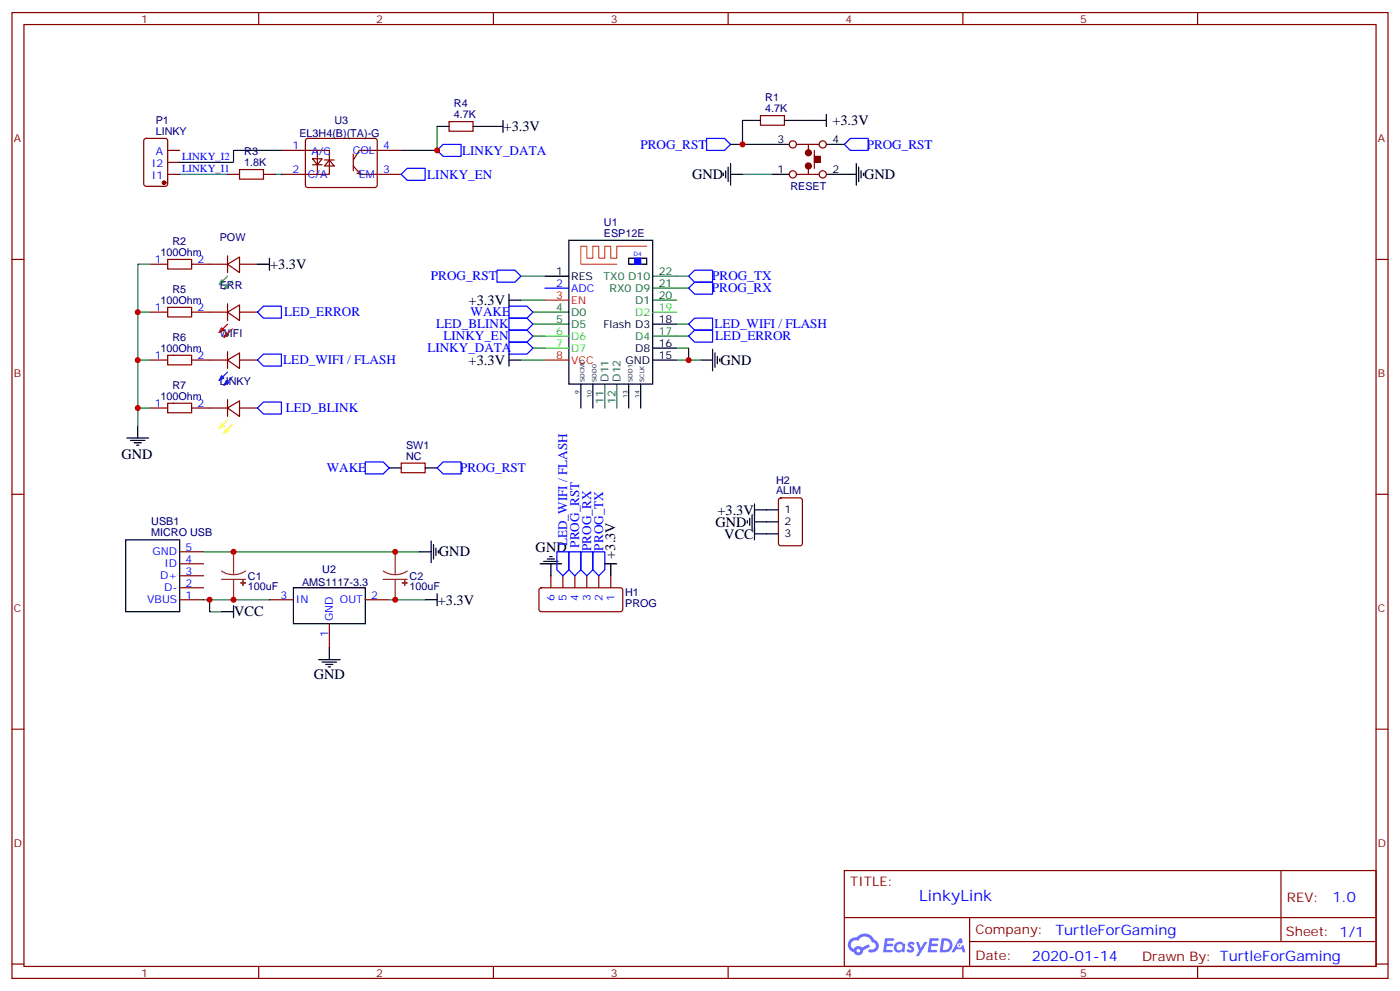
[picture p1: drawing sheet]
<svg xmlns="http://www.w3.org/2000/svg" width="412mm" height="292mm" viewBox="0 0 412 292" stroke-linecap="round" stroke-linejoin="round" font-family="sans-serif">
<g fill="none" stroke="#870000" stroke-width=".35">
<path d="M3.5 3.7h405.4v284.3h-405.4zM7.1 7.2h398.2v277.3h-398.2zM76.2 3.7v3.5M145.3 3.7v3.5M214.5 3.7v3.5M283.6 3.7v3.5M352.8 3.7v3.5M3.5 76.4h3.6M405.3 76.4h3.6M3.5 145.5h3.6M405.3 145.5h3.6M3.5 214.7h3.6"/>
<path d="M405.3 214.7h3.6M248.7 256.3h156.6v28.2h-156.6zM377.3 256.3v20.9M248.7 270.1h156.5M285.6 277.2h119.6M285.6 270.1v14.2M3.5 283.8h3.6M76.2 284.5v3.5M145.3 284.5v3.5M214.5 284.5v3.5M283.6 284.5v3.5M352.8 284.5v3.5"/>
<path d="M405.3 283.8h3.6"/>
</g>
<g fill="#5487ff">
<path d="M267.7 277.5a1.22 1.22 0 0 1 1.7 .2l-.4 .6a.47 .47 0 0 0-.3-.4 .47 .47 0 0 0-.5 .2l.1 .2a1.14 1.14 0 0 1 .8 1.8 1.14 1.14 0 0 1-1.9 0l-.2-.2 .5-.6 .7 .5a.29 .29 0 0 0 .3-.3 .29 .29 0 0 0-.2-.3 1.04 1.04 0 0 1-.6-1.7z"/>
<path d="M260.7 276.2h2.4l.3 .2-.2 .5-1.8 .1-.1 .8h1.5l.3 .4-.3 .4h-1.6l-.2 1.1h1.7l.2 .3-.2 .3-2.6 .1z"/>
<path d="M273.8 276.2h2.4l.3 .2-.1 .5-1.8 .1-.2 .8h1.6l.3 .4-.4 .4-1.6-.1-.1 1.1 1.7 .1 .2 .3-.2 .3-2.6 .1z"/>
<path d="M282.6 276.2h.7l.3 1.3-.6 .3a.69 .69 0 0 0-1 .3 .69 .69 0 0 0 .4 .9 .69 .69 0 0 0 .9-.6l.5-.2 .6 2.2h-.8l-.2-.9h-1.8l-.5 .9h-.8z"/>
<path d="M269.8 277.3h.8l.6 1.8 1.1-1.8h.9l-2.6 4.2h-.8l.9-1.5z"/>
<path d="M277.4 276.2l-.6 4.2h1.3a2.11 2.11 0 0 0 2.5-2.1 2.11 2.11 0 0 0-2.5-2.1zM278.1 277a1.39 1.39 0 0 1 1.7 1.4 1.39 1.39 0 0 1-1.8 1.2h-.3z"/>
<path d="M263.7 277.8a1.54 1.54 0 0 0-.1 2.2 1.54 1.54 0 0 0 2.2 .1l.6 .3 .3-2.3-.2-.3h-.4a1.49 1.49 0 0 0-2.4 0zM264 278.8a.94 .94 0 0 1 1.8 0 .94 .94 0 0 1-1.8 0z"/>
<path d="M250.4 276.6a2.18 2.18 0 0 0 1.1 3.7 1.44 1.44 0 0 0 1.6 .9 1.44 1.44 0 0 0 1.2-1.4l2-1.1-.5-.7-1.9 1a1.47 1.47 0 0 0-2.4 .4 1.39 1.39 0 0 1-.7-1.9 1.39 1.39 0 0 1 2-.5 2.12 2.12 0 0 1 2.2-1.3 2.12 2.12 0 0 1 1.9 1.7 1.14 1.14 0 0 1 1.1 1.4 1.14 1.14 0 0 1-1.7 .7 .43 .43 0 0 0-.5 .4 .43 .43 0 0 0 .4 .5 1.98 1.98 0 0 0 2.5-1.2 1.98 1.98 0 0 0-1.2-2.6 3.1 3.1 0 0 0-5.3-.6l-.9 .1zM252.3 279.9a.55 .55 0 0 1 1.1 0 .55 .55 0 0 1-1.1 0z"/>
<circle cx="282.6" cy="278.3" r=".26"/>
</g>
<path d="M70.6 49.9h7v2.8h-7z" fill="none" stroke="#a10000" stroke-width=".35"/>
<g fill="none" stroke="#870000" stroke-width=".35">
<path d="M132.3 35.8h7v2.8h-7zM224 34h7.1v2.9h-7.1zM42.6 41l.4-.3h5.7l.6 .5 .1 13-.5 .6-5.9 .1-.6-.5-.1-12.9zM49.4 51.3h3.5M49.4 44.3h3.5M49.4 47.8h3.5M67 51.3h3.6M77.6 51.3h3.5M82.9 44.3h10.6v7h-10.6M90.2 41l.5-.3 20 .1 .4 .7v13.3l-.7 .4-20-.1-.4-.6v-13zM92.1 46.7h2.8l-1.4 1.8zM92.1 48.5h2.8"/>
<path d="M93.5 44.3h3.5v7h-3.5M95.6 47.1h2.8M97 47.1l1.4 1.8h-2.8zM104.1 48.9l2.1 2.4-.4-1M104.1 45.3v5M105.1 51l1.1 .3h12M118.2 44.3h-12.4l-1.7 2.8M234.6 51.3h6.7M234.6 42.5h6.7M238.1 42.5v1.8M238.1 49.4v1.8M239.9 44.3v5.3"/>
<path d="M44.1 77.8h5.3M49.4 76.4h7v2.8h-7zM56.4 77.8h10.6M67 77.8l3.6-2.1v4.6zM67 75.3v5M70.6 77.8h5.2M44.1 91.9h5.3M49.4 90.5h7v2.8h-7zM56.4 91.9h10.6M67 91.9l3.6-2.1v4.6zM67 89.4v5M70.6 91.9h5.2"/>
<path d="M44.1 106h5.3M49.4 104.6h7v2.8h-7zM49.4 118.7h7v2.8h-7zM56.4 106h10.6M67 106l3.6-2.1v4.6zM67 103.5v5M67 117.7v4.9M70.6 106h5.2M44.1 120.1h5.3M56.4 120.1h10.6M67 120.1l3.6-2.1v4.6zM70.6 120.1h5.2"/>
<path d="M118.2 136.3h7v2.9h-7zM229.5 146.8l.5-.2h5.7l.6 .4 .1 13-.5 .6-5.9 .1-.6-.5-.1-12.9zM52.9 176.6h7.1M52.9 173h7.1M52.9 169.5h7.1M52.9 166h7.1M52.9 162.5h7.1M79.4 176.6h7M107.6 176.6h7.1M159 173.2l.5-.2 23.5 .1 .4 .6v6l-.7 .4-23.5-.1-.5-.6v-5.7zM162.3 169.5v3.5M165.8 169.5v3.5"/>
<path d="M169.3 169.5v3.5M172.9 169.5v3.5M176.4 169.5v3.5M179.9 169.5v3.5M97 183.6v7.1"/>
<circle cx="233.5" cy="42.5" r="1.06"/>
<circle cx="233.5" cy="51.3" r="1.06"/>
<circle cx="242.4" cy="51.3" r="1.06"/>
<circle cx="242.4" cy="42.5" r="1.06"/>
</g>
<g fill="#870000" stroke="#870000" stroke-width=".35">
<path d="M239.9 46h1.8v1.8h-1.8z"/>
<circle cx="48.3" cy="53.8" r=".53"/>
<circle cx="238.1" cy="45" r=".88"/>
<circle cx="238.1" cy="48.9" r=".88"/>
</g>
<g fill="none" stroke="#000" stroke-width=".35">
<path d="M128.8 37.2h3.5M139.3 37.2h3.6M144.6 37.2h3.6M148.2 35.5v3.5M220.5 35.5h3.5M231.1 35.5h3.5M239.9 35.5h3.5M243.4 33.7v3.5M213.1 51v.7M213.8 50.3v2.1M214.5 49.2v4.2M215.2 51.3h3.5"/>
<path d="M215.2 48.2v6.3M227.5 42.5h5M227.5 51.3h5M243.8 42.5h4.9M243.8 51.3h8.4M252.2 48.2v6.3M252.9 49.2v4.2M253.6 50.3v2.1M254.4 51v.7M75.8 77.8h3.6M79.4 76v3.6M167.6 70.7h24.7v42.4h-24.7z"/>
<path d="M185.2 76h5.3v1.8h-5.3zM149.9 86.6v3.5M149.9 88.4h3.6M160.5 81.3h7.1M192.3 95.4h7M149.9 106h3.6M149.9 104.2v3.6M171.1 113.1v7M174.6 113.1v7M185.2 113.1v7M188.7 113.1v7M192.3 106h7"/>
<path d="M192.3 102.5h7M206.4 106h3.5M209.9 102.8v6.4M210.6 103.9v4.2M211.3 105v2.1M212 105.7v.7M37.4 128.9h6.3M38.5 129.6h4.2M39.5 130.4h2.1M40.2 131.1h.7M40.6 125.4v3.5M114.7 137.8h3.5"/>
<path d="M125.2 137.8h3.6M37 158.9h15.9v21.2h-15.9zM127 159.3v6.3M220.1 153.3v.7M220.8 152.6v2.1M221.5 151.5v4.3M222.2 157.2h7.1M222.2 150.1h7.1M222.2 153.6h7.1M222.2 148.3v10.6M68.8 178.3v3.6M86.4 173h21.2v10.6h-21.2z"/>
<path d="M123.5 162.5h3.5M125.2 176.6h3.6M127.7 160.3v4.3M128.4 161.4v2.1M128.8 174.8v3.5M129.1 162.1v.7M159.1 166h6.4M160.2 165.3h4.2M161.2 164.6h2.1M161.9 163.9h.7M162.3 166v3.5M178.2 166h3.5"/>
<path d="M179.9 166v3.5M65.3 180.1h3.5M93.8 194.2h6.4M94.9 194.9h4.2M96 195.6h2.1M96.7 196.3h.7M97 190.7v3.5"/>
</g>
<path d="M187 76h1.7v1.8h-1.7z" fill="#00f" stroke="#00f" stroke-width=".35"/>
<path d="M190.5 72.5h-8.8v3.5h-1.8v-3.5h-1.7v3.5h-1.8v-3.5h-1.8v3.5h-1.7v-3.5h-1.8v5.3h10.6" fill="none" stroke="#f60" stroke-width=".35"/>
<g fill="none" stroke="#00f" stroke-width=".35">
<path d="M118.2 51.3l1.7-1.7h5.3v3.5h-5.3zM128.8 44.3l1.7-1.8h5.3v3.5h-5.3zM208.1 40.7h5.3l1.8 1.8-1.8 1.8h-5.3zM248.7 42.5l1.8-1.8h5.3v3.6h-5.3zM146.4 79.6h5.3l1.8 1.7-1.8 1.8h-5.3zM204.6 79.6h5.3v3.5h-5.3l-1.8-1.8zM75.8 91.9l1.8-1.8h5.3v3.6h-5.3zM149.9 97.2h5.3l1.8 1.8-1.8 1.7h-5.3zM149.9 93.7h5.3l1.8 1.7-1.8 1.8h-5.3zM149.9 90.1h5.3l1.8 1.8-1.8 1.8h-5.3zM160.5 84.8h7.1M202.8 84.8l1.8-1.7h5.3v3.5h-5.3z"/>
<path d="M202.8 95.4l1.8-1.7h5.3v3.5h-5.3zM204.6 97.2h5.3v3.5h-5.3l-1.8-1.7zM75.8 106l1.8-1.8h5.3v3.6h-5.3zM149.9 100.7h5.3l1.8 1.8-1.8 1.7h-5.3zM75.8 120.1l1.8-1.7h5.3v3.5h-5.3zM107.6 136h5.3l1.8 1.8-1.8 1.7h-5.3zM128.8 137.8l1.7-1.8h5.3v3.5h-5.3zM164 162.5h3.6v5.2l-1.8 1.8-1.8-1.8zM167.6 162.5h3.5v5.2l-1.8 1.8-1.7-1.8zM171.1 162.5h3.5v5.2l-1.7 1.8-1.8-1.8zM174.6 162.5h3.6v5.2l-1.8 1.8-1.8-1.8z"/>
</g>
<path d="M65.3 96.5l.7 .7-1.4 .7zM66.7 97.9l.7 .7-1.4 .7zM67 95.4l-2.4 2.5M68.4 96.8l-2.4 2.5M160.5 88.4h7.1M160.5 106h7.1" fill="none" stroke="#f00" stroke-width=".35"/>
<path d="M160.5 91.9h7.1M160.5 95.4h7.1M192.3 88.4h7M192.3 84.8h7M192.3 81.3h7M178.2 113.1v7M181.7 113.1v7" fill="none" stroke="#060" stroke-width=".35"/>
<path d="M160.5 99h7.1M192.3 91.9h7M160.5 102.5h7.1" fill="none" stroke="#0f0" stroke-width=".35"/>
<path d="M192.3 99h7" fill="none" stroke="#090" stroke-width=".35"/>
<path d="M65.3 82.4l.7 .7-1.4 .7zM66.7 83.8l.7 .7-1.4 .7zM67 81.3l-2.4 2.5M68.4 82.7l-2.4 2.5" fill="none" stroke="#3c0" stroke-width=".35"/>
<path d="M65.3 110.6l.7 .7-1.4 .7zM66.7 112l.7 .7-1.4 .7zM67 109.5l-2.4 2.5M68.4 110.9l-2.4 2.5" fill="none" stroke="#03f" stroke-width=".35"/>
<path d="M65.3 124.7l.7 .7-1.4 .7zM66.7 126.1l.7 .7-1.4 .7zM67 123.6l-2.4 2.5M68.4 125.1l-2.4 2.4" fill="none" stroke="#ff0" stroke-width=".35"/>
<g fill="#8c2424" stroke="#8c2424" stroke-width=".35">
<path d="M70.9 171.6h1.4z"/>
<path d="M71.6 170.9v1.4z"/>
<path d="M118.5 171.6h1.4z"/>
<path d="M119.2 170.9v1.4z"/>
</g>
<path d="M65.3 168.1l1.6 .8 1.9 .3M65.3 170.6h7M68.8 162.5v6.7M68.8 170.6v6M72.3 168.1l-1.7 .8-1.8 .3M112.9 168.1l1.7 .8 1.8 .3M112.9 170.6h7M116.4 162.5v6.7M116.4 170.6v6M119.9 168.1l-1.6 .8-1.9 .3" fill="none" stroke="#8c2424" stroke-width=".35"/>
<g fill="none" stroke="#008700" stroke-width=".35">
<path d="M128.8 37.2v7.1h-10.6M142.9 37.2h1.7M220.5 35.5h-1.8v7M234.6 35.5h5.3M52.9 51.3h14.1M81.1 51.3h1.8M82.9 44.3h-14.1v3.5h-15.9M215.2 42.5h12.3M218.7 51.3h8.8M44.1 77.8h-3.5v14.1M44.1 91.9h-3.5v14.1M153.5 88.4h7"/>
<path d="M153.5 81.3h7M157 99h3.5M157 95.4h3.5M157 91.9h3.5M199.3 84.8h3.5M199.3 81.3h3.5M199.3 99h3.5M199.3 95.4h3.5M44.1 106h-3.5v14.1M153.5 106h7M157 102.5h3.5M199.3 102.5h3.5v3.5"/>
<path d="M199.3 106h7.1M44.1 120.1h-3.5v5.3M60 176.6h19.4M60 162.5h63.5M61.7 176.6v3.5h3.6M114.7 176.6h10.5"/>
</g>
<g fill="#c00">
<circle cx="202.8" cy="106" r=".88"/>
<circle cx="68.8" cy="176.6" r=".88"/>
<circle cx="68.8" cy="162.5" r=".88"/>
<circle cx="61.7" cy="176.6" r=".88"/>
<circle cx="40.6" cy="106" r=".88"/>
<circle cx="128.8" cy="44.3" r=".88"/>
<circle cx="40.6" cy="120.1" r=".88"/>
<circle cx="40.6" cy="91.9" r=".88"/>
<circle cx="218.7" cy="42.5" r=".88"/>
<circle cx="116.4" cy="176.6" r=".88"/>
<circle cx="116.4" cy="162.5" r=".88"/>
</g>
<text font-size="4.6" fill="#00f" x="270.8" y="265.3">LinkyLink</text>
<g font-size="4.2">
<text x="148.3" y="38.6">+3.3V</text>
<text x="245.2" y="36.8">+3.3V</text>
<text x="203.9" y="52.7">GND</text>
<text x="254.5" y="52.7">GND</text>
<text x="79.6" y="79.2">+3.3V</text>
<text x="138" y="89.7">+3.3V</text>
<text x="138" y="107.4">+3.3V</text>
<text x="212.2" y="107.4">GND</text>
<text x="35.8" y="135.1">GND</text>
<text x="210.8" y="155.1">GND</text>
<text x="211.3" y="151.5">+3.3V</text>
<text x="213.4" y="158.6">VCC</text>
<text x="129.3" y="163.8">GND</text>
<text x="157.8" y="162.6">GND</text>
<text x="181.2" y="164.5" transform="rotate(-90 181.2 164.5)">+3.3V</text>
<text x="128.9" y="178">+3.3V</text>
<text x="69" y="181.5">VCC</text>
<text x="92.4" y="199.8">GND</text>
</g>
<g font-size="4.2" fill="#00f">
<text x="392.5" y="265.6">1.0</text>
<text x="310.9" y="275.1">TurtleForGaming</text>
<text x="304" y="282.9">2020-01-14</text>
</g>
<g font-size="3.9" fill="#00f">
<text x="136.1" y="45.5">LINKY_DATA</text>
<text x="188.7" y="43.7">PROG_RST</text>
<text x="255.3" y="43.8">PROG_RST</text>
<text x="125.9" y="52.6">LINKY_EN</text>
<text x="126.9" y="82.6">PROG_RST</text>
<text x="209.8" y="82.6">PROG_TX</text>
<text x="209.7" y="86.1">PROG_RX</text>
<text x="83.7" y="93.1">LED_ERROR</text>
<text x="138.6" y="93.1">WAKE</text>
<text x="128.5" y="96.7">LED_BLINK</text>
<text x="130.6" y="100.2">LINKY_EN</text>
<text x="210.4" y="96.7">LED_WIFI / FLASH</text>
<text x="210.7" y="100.2">LED_ERROR</text>
<text x="83.4" y="107.2">LED_WIFI / FLASH</text>
<text x="125.9" y="103.7">LINKY_DATA</text>
<text x="84.2" y="121.4">LED_BLINK</text>
<text x="96.3" y="139">WAKE</text>
<text x="135.5" y="139">PROG_RST</text>
<text x="167" y="160.8" transform="rotate(-90 167 160.8)">LED_WIFI / FLASH</text>
<text x="170.6" y="161.2" transform="rotate(-90 170.6 161.2)">PROG_RST</text>
<text x="174.1" y="162.2" transform="rotate(-90 174.1 162.2)">PROG_RX</text>
<text x="177.6" y="162.1" transform="rotate(-90 177.6 162.1)">PROG_TX</text>
</g>
<g font-size="3.9" fill="#800">
<text x="250.5" y="260.9">TITLE:</text>
<text x="379.1" y="265.6">REV:</text>
<text x="287.4" y="275.1">Company:</text>
<text x="378.7" y="275.7">Sheet: 1/1</text>
<text x="287.4" y="282.8">Date:</text>
<text x="336.4" y="282.8">Drawn By: TurtleForGaming</text>
</g>
<g font-size="3.2" fill="#800">
<text x="41.6" y="6.7">1</text>
<text x="110.8" y="6.7">2</text>
<text x="179.9" y="6.7">3</text>
<text x="249.1" y="6.7">4</text>
<text x="318.2" y="6.7">5</text>
<text x="4.1" y="41.8">A</text>
<text x="405.9" y="41.8">A</text>
<text x="4.1" y="110.9">B</text>
<text x="405.9" y="110.9">B</text>
<text x="4.1" y="180.1">C</text>
<text x="405.9" y="180.1">C</text>
<text x="4.1" y="249.2">D</text>
<text x="405.9" y="249.2">D</text>
<text x="41.6" y="287.5">1</text>
<text x="110.8" y="287.5">2</text>
<text x="179.9" y="287.5">3</text>
<text x="249.1" y="287.5">4</text>
<text x="318.2" y="287.5">5</text>
</g>
<g font-size="3.2" fill="#000080">
<text x="225.4" y="29.8">R1</text>
<text x="133.7" y="34.7">4.7K</text>
<text x="133.7" y="31.6">R4</text>
<text x="225.4" y="33">4.7K</text>
<text x="45.9" y="39.7">LINKY</text>
<text x="45.9" y="36.4">P1</text>
<text x="88.2" y="40.2">EL3H4(B)(TA)-G</text>
<text x="98.5" y="36.5">U3</text>
<text x="71.9" y="45.6">R3</text>
<text x="71.9" y="48.9">1.8K</text>
<text x="232.8" y="56">RESET</text>
<text x="64.7" y="71.1">POW</text>
<text x="177.9" y="69.7">ESP12E</text>
<text x="177.9" y="66.4">U1</text>
<text x="47.3" y="75.3">100Ohm</text>
<text x="50.8" y="72.1">R2</text>
<text x="47.3" y="89.4">100Ohm</text>
<text x="50.8" y="86.3">R5</text>
<text x="64.7" y="85.2">ERR</text>
<text x="50.8" y="100.4">R6</text>
<text x="64.7" y="99.3">WIFI</text>
<text x="47.3" y="103.5">100Ohm</text>
<text x="64.7" y="113.4">LINKY</text>
<text x="47.3" y="117.7">100Ohm</text>
<text x="50.8" y="114.5">R7</text>
<text x="119.6" y="135.3">NC</text>
<text x="119.6" y="132.1">SW1</text>
<text x="228.6" y="142.3">H2</text>
<text x="228.6" y="145.5">ALIM</text>
<text x="44.5" y="154.6">USB1</text>
<text x="44.5" y="157.9">MICRO USB</text>
<text x="73" y="173.8">100uF</text>
<text x="73" y="170.7">C1</text>
<text x="89" y="172.4">AMS1117-3.3</text>
<text x="94.9" y="168.7">U2</text>
<text x="120.6" y="173.8">100uF</text>
<text x="120.6" y="170.7">C2</text>
<text x="184.1" y="178.8">PROG</text>
<text x="184.1" y="175.6">H1</text>
</g>
<g font-size="3.2" fill="#00f">
<text x="45.9" y="45.7">A</text>
<text x="53.6" y="47">LINKY_I2</text>
<text x="86.2" y="43.9">1</text>
<text x="91.7" y="45.7">A/C</text>
<text x="103.9" y="45.3">COL</text>
<text x="112.9" y="43.9">4</text>
<text x="44.7" y="52.7">I1</text>
<text x="44.7" y="49.2">I2</text>
<text x="53.6" y="50.6">LINKY_I1</text>
<text x="86.2" y="51">2</text>
<text x="90.7" y="52.4">C/A</text>
<text x="105.7" y="52.4">EM</text>
<text x="112.9" y="51">3</text>
<text x="45.6" y="77.4">1</text>
<text x="58.2" y="77.4">2</text>
<text x="163.8" y="84.5">2</text>
<text x="168.3" y="85.9">ADC</text>
<text x="45.6" y="91.5">1</text>
<text x="58.2" y="91.5">2</text>
<text x="45.6" y="105.7">1</text>
<text x="58.2" y="105.7">2</text>
<text x="45.6" y="119.8">1</text>
<text x="58.2" y="119.8">2</text>
<text x="44.9" y="163.5">GND</text>
<text x="48.4" y="167">ID</text>
<text x="54.7" y="165.6">4</text>
<text x="54.7" y="162.1">5</text>
<text x="47.2" y="170.6">D+</text>
<text x="54.7" y="172.7">2</text>
<text x="54.7" y="169.2">3</text>
<text x="43.4" y="177.6">VBUS</text>
<text x="48.3" y="174.1">D-</text>
<text x="54.7" y="176.2">1</text>
<text x="82.6" y="176.2">3</text>
<text x="87.1" y="177.6">IN</text>
<text x="100.1" y="177.6">OUT</text>
<text x="109.4" y="176.2">2</text>
<text x="163.3" y="176.8" transform="rotate(-90 163.3 176.8)">6</text>
<text x="166.9" y="176.8" transform="rotate(-90 166.9 176.8)">5</text>
<text x="170.4" y="176.8" transform="rotate(-90 170.4 176.8)">4</text>
<text x="173.9" y="176.8" transform="rotate(-90 173.9 176.8)">3</text>
<text x="177.4" y="176.8" transform="rotate(-90 177.4 176.8)">2</text>
<text x="181" y="176.8" transform="rotate(-90 181 176.8)">1</text>
<text x="98.1" y="182.9" transform="rotate(-90 98.1 182.9)">GND</text>
<text x="96.7" y="187.4" transform="rotate(-90 96.7 187.4)">1</text>
</g>
<g font-size="3.2">
<text x="229.1" y="42.2">3</text>
<text x="245.2" y="42.2">4</text>
<text x="229.1" y="51">1</text>
<text x="245.2" y="51">2</text>
<text x="163.8" y="81">1</text>
<text x="168.3" y="82.4">RES</text>
<text x="194" y="95.1">18</text>
<text x="177.7" y="96.5">Flash D3</text>
<text x="184.3" y="107.1">GND</text>
<text x="187.1" y="103.5">D8</text>
<text x="194" y="105.7">15</text>
<text x="194" y="102.1">16</text>
<text x="231.1" y="151.2">1</text>
<text x="231.1" y="154.7">2</text>
<text x="231.1" y="158.2">3</text>
</g>
<g font-size="3.2" fill="#060">
<text x="177.8" y="82.4">TX0 D10</text>
<text x="194" y="81">22</text>
<text x="179.6" y="85.9">RX0 D9</text>
<text x="187.1" y="89.4">D1</text>
<text x="194" y="88">20</text>
<text x="194" y="84.5">21</text>
<text x="163.8" y="91.5">4</text>
<text x="163.8" y="95.1">5</text>
<text x="168.3" y="93">D0</text>
<text x="168.3" y="96.5">D5</text>
<text x="179.2" y="112.4" transform="rotate(-90 179.2 112.4)">D11</text>
<text x="182.7" y="112.4" transform="rotate(-90 182.7 112.4)">D12</text>
<text x="177.8" y="118.9" transform="rotate(-90 177.8 118.9)">11</text>
<text x="181.3" y="118.9" transform="rotate(-90 181.3 118.9)">12</text>
</g>
<g font-size="3.2" fill="#f00">
<text x="163.8" y="88">3</text>
<text x="168.3" y="89.4">EN</text>
<text x="163.8" y="105.7">8</text>
<text x="168.3" y="107.1">VCC</text>
</g>
<g font-size="3.2" fill="#0f0">
<text x="187.1" y="93">D2</text>
<text x="194" y="91.5">19</text>
<text x="163.8" y="98.6">6</text>
<text x="168.3" y="100">D6</text>
<text x="163.8" y="102.1">7</text>
<text x="168.3" y="103.5">D7</text>
</g>
<g font-size="3.2" fill="#090">
<text x="187.1" y="100">D4</text>
<text x="194" y="98.6">17</text>
</g>
<text font-size="1.8" fill="#00f" x="186.6" y="75.4">D4</text>
<g font-size="1.8">
<text x="172.2" y="112.4" transform="rotate(-90 172.2 112.4)">SDCMD</text>
<text x="175.7" y="112.4" transform="rotate(-90 175.7 112.4)">SDD0</text>
<text x="186.3" y="112.4" transform="rotate(-90 186.3 112.4)">SDD1</text>
<text x="189.8" y="112.4" transform="rotate(-90 189.8 112.4)">SCLK</text>
<text x="170.7" y="116" transform="rotate(-90 170.7 116)">9</text>
<text x="174.3" y="117.1" transform="rotate(-90 174.3 117.1)">10</text>
<text x="184.9" y="117.1" transform="rotate(-90 184.9 117.1)">13</text>
<text x="188.4" y="117.1" transform="rotate(-90 188.4 117.1)">14</text>
</g>
</svg>
